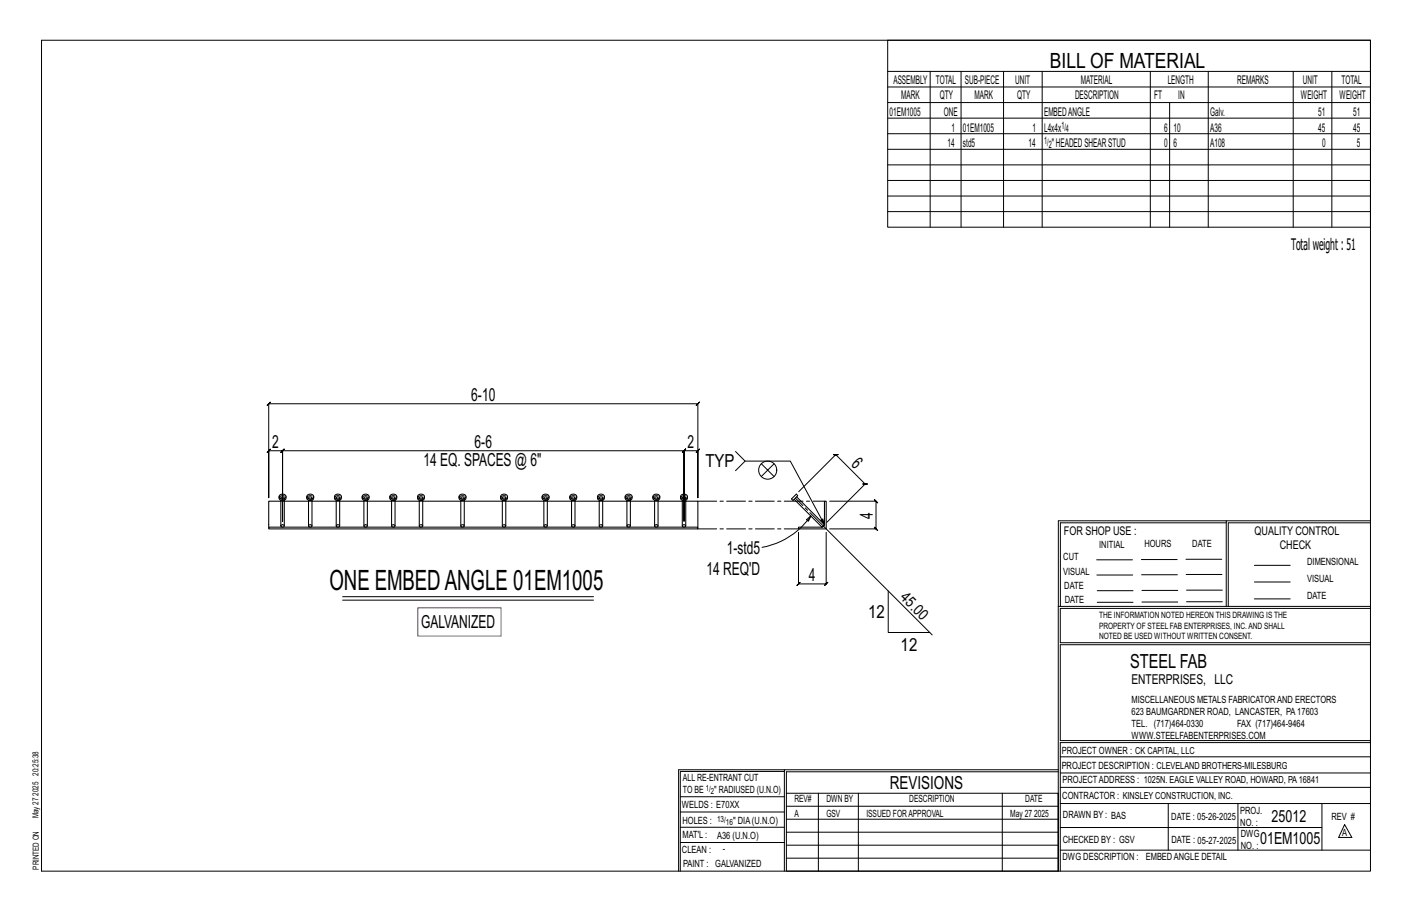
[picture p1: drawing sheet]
<svg xmlns="http://www.w3.org/2000/svg" width="432mm" height="279mm" viewBox="0 0 432 279" stroke-linecap="round" stroke-linejoin="round" font-family="sans-serif">
<g fill="none" stroke="#000" stroke-width=".31">
<path d="M12.7 12.3h406.4v254h-406.4zM271.5 12.3h147.6v57.2h-147.6zM271.5 21.8h147.6M271.5 26.6h147.6M271.5 31.4h147.6M271.5 36.1h147.6M284.5 21.8v47.7M293.9 21.8v47.7M306.9 21.8v47.7M318.7 21.8v47.7M351.8 21.8v47.7M357.7 31.4v38.1"/>
<path d="M369.5 21.8v47.7M395.5 21.8v47.7M407.3 21.8v47.7M271.5 40.9h147.6M271.5 45.6h147.6M271.5 50.4h147.6M271.5 55.2h147.6M271.5 59.9h147.6M271.5 64.7h147.6M82.7 122.9l-.5 .5h131.2l-.5 .5 1-1-.5 .5v28.8v-14.4l.5-.5-1 1 .5-.5h-4.2l.5-.5-1 1 .5-.5v21.5v-21.5l.5-.5-1 1 .5-.5h-122.8l.5-.5-1 1 .5-.5v21.5v-21.5l.5-.5-1 1 .5-.5h-4.2l.5-.5-1 1 .5-.5v14.4v-28.8l-.5 .5zM224.9 138l3 3h13.8l10.4 19.4-1.1-1.4 .6-.4 .5 1.8M227.9 141l-3 2.9"/>
<path d="M232.8 141.8l2 1.9 1.9-1.9M232.8 145.7l2-2 1.9 2M244.3 150.3l11.3-11.3h-.7h1.4h-.7l9 9h-.7h1.4h-.7l-11.7 11.6M246.6 158.9l1.4-1.2-.8 1.6zM248 157.7a23.2 23.2 0 0 1-15 9.6M253.7 153.2h14.2l-.5-.5 1 1-.5-.5v8.5l-.5-.5 1 1-.5-.5h-14.2M375 159.8h-50.7v25.6M375 159.2h-51.3l-.1 107.1M419.1 159.2h-44.1v26.2M419.1 159.8h-43.5v25.6M244.2 162.7v15.8l-.5 .5 1-1-.5 .5h8.5l-.5 .5 1-1-.5 .5v-15.8M251.8 160.8l33.3 33.3"/>
<path d="M335.4 171.1h10.9M335.4 175.8h11M349 171h11M349.1 175.7h11M362.7 171h10.9M362.7 175.6h11M383.6 172.8h11M383.6 177.9h11M104.8 182.4h76.7M104.8 183.5h76.7M271.6 180.6v12.7h12.7M323.7 185.4h95.4"/>
<path d="M335.5 184.1h11M335.5 180.6h11M349.2 184h11M349.2 180.5h11M362.9 180.4h10.9M362.9 184h10.9M383.6 183.1h11M419.1 186h-94.9v10.5h94.9M419.1 197.1h-94.9v29.3h94.9v.6h-94.9v39.3M239.9 235.8h-31.9v30.5M239.9 235.3h-32.4v31M323.6 235.3h-83.7v31"/>
<path d="M323.6 235.9h-83.1v6.6M324.2 236.3h94.9M324.2 231.4h94.9M208 252.9h31.9M208 257.5h31.9M208 243.6h31.9M208 248.2h31.9M240.5 242.5h83.1v23.8h-83.1zM240.5 258.4h83.1M240.5 254.4h83.1M240.5 250.4h83.1M240.5 246.5h83.1"/>
<path d="M250.3 242.5v23.8M262.5 242.5v23.8M306.5 242.5v23.8M324.2 253h80.1M324.2 245.6h94.9M324.2 259.9h94.9M324.2 240.7h94.9M357.3 245.6v14.3M378.6 245.6v14.3M404.3 245.6v14.3M411.2 252.1l2.2 3.9h-4zM240.5 262.3h83.1"/>
<circle cx="234.8" cy="143.7" r="2.77"/>
</g>
<path d="M127.8 185.8h25.4v8.6h-25.4z" fill="none" stroke="#f0f" stroke-width=".5"/>
<g fill="none" stroke="#000" stroke-width=".32">
<path d="M85.4 151.8a1.07 1.07 0 0 0 1 1.2 1.07 1.07 0 0 0 1.1-1.2M85.6 151.3a1.04 1.04 0 0 1 1.2-.3 1.04 1.04 0 0 1 .6 1 1.07 1.07 0 0 1-1.2 .5 1.07 1.07 0 0 1-.8-1zM85.9 153.2h-3.7v7.9M85.9 152.9v7.8M86.9 153.2h7.4M86.9 152.9v7.8M93.8 151.8a1.07 1.07 0 0 0 1.1 1.2 1.07 1.07 0 0 0 1-1.2M94.1 151.3a1.04 1.04 0 0 1 1.1-.3 1.04 1.04 0 0 1 .7 1 1.07 1.07 0 0 1-1.2 .5 1.07 1.07 0 0 1-.8-1zM94.3 152.9v7.9l.6 .3 .5-.3v-7.9M95.4 153.2h7.4M102.3 151.8a1.07 1.07 0 0 0 1 1.2 1.07 1.07 0 0 0 1.1-1.2M102.5 151.3a1.04 1.04 0 0 1 1.2-.3 1.04 1.04 0 0 1 .6 1 1.07 1.07 0 0 1-1.1 .5 1.07 1.07 0 0 1-.9-1z"/>
<path d="M102.8 152.9v7.9l.5 .3 .6-.3v-7.9M103.9 153.2h7.4M110.8 151.8a1.07 1.07 0 0 0 1 1.2 1.07 1.07 0 0 0 1.1-1.2M111 151.3a1.04 1.04 0 0 1 1.2-.3 1.04 1.04 0 0 1 .6 1 1.07 1.07 0 0 1-1.2 .5 1.07 1.07 0 0 1-.8-1zM111.3 152.9v7.9l.5 .3 .5-.3v-7.9M112.3 153.2h7.4M119.2 151.8a1.07 1.07 0 0 0 1.1 1.2 1.07 1.07 0 0 0 1-1.2M119.5 151.3a1.04 1.04 0 0 1 1.1-.3 1.04 1.04 0 0 1 .7 1 1.07 1.07 0 0 1-1.2 .5 1.07 1.07 0 0 1-.8-1zM119.7 152.9v7.9l.6 .3 .5-.3v-7.9M120.8 153.2h7.4M127.7 151.8a1.07 1.07 0 0 0 1 1.2 1.07 1.07 0 0 0 1.1-1.2M127.9 151.3a1.04 1.04 0 0 1 1.2-.3 1.04 1.04 0 0 1 .6 1 1.07 1.07 0 0 1-1.1 .5 1.07 1.07 0 0 1-.9-1z"/>
<path d="M128.2 152.9v7.9l.5 .3 .6-.3v-7.9M129.3 153.2h11.6M140.4 151.8a1.07 1.07 0 0 0 1 1.2 1.07 1.07 0 0 0 1.1-1.2M140.6 151.3a1.04 1.04 0 0 1 1.2-.3 1.04 1.04 0 0 1 .6 1 1.07 1.07 0 0 1-1.1 .5 1.07 1.07 0 0 1-.9-1zM140.9 152.9v7.9l.5 .3 .6-.3v-7.9M142 153.2h11.6M153.1 151.8a1.07 1.07 0 0 0 1 1.2 1.07 1.07 0 0 0 1.1-1.2M153.3 151.3a1.04 1.04 0 0 1 1.2-.3 1.04 1.04 0 0 1 .6 1 1.07 1.07 0 0 1-1.1 .5 1.07 1.07 0 0 1-.9-1zM153.6 152.9v7.9l.5 .3 .6-.3v-7.9M154.7 153.2h11.6M165.8 151.8a1.07 1.07 0 0 0 1 1.2 1.07 1.07 0 0 0 1.1-1.2M166 151.3a1.04 1.04 0 0 1 1.2-.3 1.04 1.04 0 0 1 .6 1 1.07 1.07 0 0 1-1.1 .5 1.07 1.07 0 0 1-.9-1z"/>
<path d="M166.3 152.9v7.9l.5 .3 .6-.3v-7.9M167.4 153.2h7.4M174.3 151.8a1.07 1.07 0 0 0 1 1.2 1.07 1.07 0 0 0 1.1-1.2M174.5 151.3a1.04 1.04 0 0 1 1.2-.3 1.04 1.04 0 0 1 .6 1 1.07 1.07 0 0 1-1.2 .5 1.07 1.07 0 0 1-.8-1zM174.8 152.9v7.9l.5 .3 .5-.3v-7.9M175.8 153.2h7.4M182.7 151.8a1.07 1.07 0 0 0 1.1 1.2 1.07 1.07 0 0 0 1-1.2M183 151.3a1.04 1.04 0 0 1 1.1-.3 1.04 1.04 0 0 1 .7 1 1.07 1.07 0 0 1-1.2 .5 1.07 1.07 0 0 1-.8-1zM183.2 152.9v7.9l.6 .3 .5-.3v-7.9M184.3 153.2h7.4M191.2 151.8a1.07 1.07 0 0 0 1 1.2 1.07 1.07 0 0 0 1.1-1.2M191.4 151.3a1.04 1.04 0 0 1 1.2-.3 1.04 1.04 0 0 1 .6 1 1.07 1.07 0 0 1-1.1 .5 1.07 1.07 0 0 1-.9-1z"/>
<path d="M191.7 152.9v7.9l.5 .3 .6-.3v-7.9M192.8 153.2h7.4M199.7 151.8a1.07 1.07 0 0 0 1 1.2 1.07 1.07 0 0 0 1.1-1.2M199.9 151.3a1.04 1.04 0 0 1 1.2-.3 1.04 1.04 0 0 1 .6 1 1.07 1.07 0 0 1-1.2 .5 1.07 1.07 0 0 1-.8-1zM200.2 152.9v7.9l.5 .3 .5-.3v-7.9M201.2 153.2h7.4M208.1 151.8a1.07 1.07 0 0 0 1.1 1.2 1.07 1.07 0 0 0 1-1.2M208.4 151.3a1.04 1.04 0 0 1 1.1-.3 1.04 1.04 0 0 1 .7 1 1.07 1.07 0 0 1-1.2 .5 1.07 1.07 0 0 1-.8-1zM208.6 152.9v7.9l.6 .3 .5-.3v-7.9M209.7 153.2h3.7v7.9M242 152.5l1.5-1.4 .5 .4-1.5 1.5zM243.6 151.9l8.5 8.5-.7 .7-8.5-8.5"/>
<path d="M82.2 161.1h131.2v.6h-131.2zM244.2 161.1h7.1a.79 .79 0 0 0 .8-.7v-7.2h.6v8.5h-8.5z"/>
</g>
<g fill="none" stroke="#000" stroke-width=".31" stroke-dasharray="2 1.4">
<path d="M85.4 152.3a1.12 1.12 0 0 1 1-.8 1.12 1.12 0 0 1 1.1 .8M86.9 153.2h-1M86.9 152.3l-.5 .3-.5-.3M86.9 152.9v-.8l-.5-.2-.4 .2-.1 .8M93.8 152.3a1.12 1.12 0 0 1 1.1-.8 1.12 1.12 0 0 1 1 .8M95.4 153.2h-1.1M95.4 152.3l-.5 .3-.6-.3M95.4 152.9l-.1-.8-.4-.2-.5 .2-.1 .8M102.3 152.3a1.12 1.12 0 0 1 1-.8 1.12 1.12 0 0 1 1.1 .8M103.9 153.2h-1.1M103.9 152.3l-.6 .3-.5-.3M103.9 152.9l-.1-.8-.5-.2-.4 .2-.1 .8"/>
<path d="M110.8 152.3a1.12 1.12 0 0 1 1-.8 1.12 1.12 0 0 1 1.1 .8M112.3 153.2h-1M112.3 152.3l-.5 .3-.5-.3M112.3 152.9v-.8l-.5-.2-.4 .2-.1 .8M119.2 152.3a1.12 1.12 0 0 1 1.1-.8 1.12 1.12 0 0 1 1 .8M120.8 153.2h-1.1M120.8 152.3l-.5 .3-.6-.3M120.8 152.9l-.1-.8-.4-.2-.5 .2-.1 .8M127.7 152.3a1.12 1.12 0 0 1 1-.8 1.12 1.12 0 0 1 1.1 .8M129.3 153.2h-1.1M129.3 152.3l-.6 .3-.5-.3M129.3 152.9l-.1-.8-.5-.2-.4 .2-.1 .8"/>
<path d="M140.4 152.3a1.12 1.12 0 0 1 1-.8 1.12 1.12 0 0 1 1.1 .8M142 153.2h-1.1M142 152.3l-.6 .3-.5-.3M142 152.9l-.1-.8-.5-.2-.4 .2-.1 .8M153.1 152.3a1.12 1.12 0 0 1 1-.8 1.12 1.12 0 0 1 1.1 .8M154.7 153.2h-1.1M154.7 152.3l-.6 .3-.5-.3M154.7 152.9l-.1-.8-.5-.2-.4 .2-.1 .8M165.8 152.3a1.12 1.12 0 0 1 1-.8 1.12 1.12 0 0 1 1.1 .8M167.4 153.2h-1.1M167.4 152.3l-.6 .3-.5-.3M167.4 152.9l-.1-.8-.5-.2-.4 .2-.1 .8"/>
<path d="M174.3 152.3a1.12 1.12 0 0 1 1-.8 1.12 1.12 0 0 1 1.1 .8M175.8 153.2h-1M175.8 152.3l-.5 .3-.5-.3M175.8 152.9v-.8l-.5-.2-.4 .2-.1 .8M182.7 152.3a1.12 1.12 0 0 1 1.1-.8 1.12 1.12 0 0 1 1 .8M184.3 153.2h-1.1M184.3 152.3l-.5 .3-.6-.3M184.3 152.9l-.1-.8-.4-.2-.5 .2-.1 .8M191.2 152.3a1.12 1.12 0 0 1 1-.8 1.12 1.12 0 0 1 1.1 .8M192.8 153.2h-1.1M192.8 152.3l-.6 .3-.5-.3M192.8 152.9l-.1-.8-.5-.2-.4 .2-.1 .8"/>
<path d="M199.7 152.3a1.12 1.12 0 0 1 1-.8 1.12 1.12 0 0 1 1.1 .8M201.2 153.2h-1M201.2 152.3l-.5 .3-.5-.3M201.2 152.9v-.8l-.5-.2-.4 .2-.1 .8M208.1 152.3a1.12 1.12 0 0 1 1.1-.8 1.12 1.12 0 0 1 1 .8M209.7 153.2h-1.1M209.7 152.3l-.5 .3-.6-.3M209.7 152.9l-.1-.8-.4-.2-.5 .2-.1 .8M85.9 160.7l.1 .3M86 161l.7 .1 .2-.4M86.4 160.4l-.5 .4M86.9 160.8l-.5-.4"/>
<path d="M94.9 160.4l-.6 .4M95.4 160.8l-.5-.4M103.1 160.4l-.3 .4M103.9 160.8l-.3-.4h-.5M111.8 160.4l-.5 .4M112.3 160.8l-.5-.4M120.3 160.4l-.6 .4M120.8 160.8l-.5-.4M129 160.4h-.5l-.3 .4M129.3 160.8l-.3-.4M141.7 160.4h-.5l-.3 .4M142 160.8l-.3-.4"/>
<path d="M154.4 160.4h-.5l-.3 .4M154.7 160.8l-.3-.4M166.8 160.4l-.5 .4M167.4 160.8l-.6-.4M175.6 160.4h-.6l-.2 .4M175.8 160.8l-.2-.4M184 160.4h-.5l-.3 .4M184.3 160.8l-.3-.4M192 160.4l-.3 .4M192.8 160.8l-.3-.4h-.5M200.7 160.4l-.5 .4M201.2 160.8l-.5-.4"/>
<path d="M209.2 160.4l-.6 .4M209.7 160.8l-.5-.4M251.4 161.1h.1M252.1 160.4h.1"/>
</g>
<path d="M213.4 153.2h38.7M213.4 161.7h30.8M251.8 160.8l-8.6-8.5" fill="none" stroke="#000" stroke-width=".31" stroke-dasharray="5.8 1 1 1"/>
<text font-size="8.6" x="100.7" y="180.4">ONE EMBEDANGLE 01EM1005</text>
<text font-size="6.4" x="321.1" y="20.7">BILL OF MATERIAL</text>
<text font-size="5.9" x="345.6" y="204.1">STEEL FAB</text>
<g font-size="5.5">
<text x="144.1" y="122.4">6-10</text>
<text x="83.3" y="136.8">2</text>
<text x="145.1" y="136.8">6-6</text>
<text x="210.3" y="136.8">2</text>
<text x="129.5" y="142.3">14 EQ. SPACES @ 6&quot;</text>
<text x="215.7" y="142.7">TYP</text>
<text x="260.1" y="142.1" transform="rotate(45 260.1 142.1)">6</text>
<text x="266.9" y="158.6" transform="rotate(-90 266.9 158.6)">4</text>
<text x="222.3" y="169.2">1-std5</text>
<text x="216" y="175.8">14 REQ'D</text>
<text x="247.4" y="177.5">4</text>
<text x="128.8" y="191.9">GALVANIZED</text>
<text x="265.4" y="188.8">12</text>
<text x="275.4" y="198.9">12</text>
<text x="272.2" y="241.1">REVISIONS</text>
</g>
<g font-size="5.1">
<text x="388.9" y="251.3">25012</text>
<text x="385.3" y="258.1">01EM1005</text>
</g>
<text font-size="4.9" x="394.8" y="76.4">Totalweight : 51</text>
<text font-size="4.7" x="275.1" y="182.9" transform="rotate(45 275.1 182.9)">45.0</text>
<text font-size="4.2" x="346" y="209.1">ENTERPRISES, LLC</text>
<g font-size="3.7">
<text x="273.2" y="25.6">ASSEMBLY</text>
<text x="286.2" y="25.6">TOTAL</text>
<text x="295.1" y="25.6">SUB-PIECE</text>
<text x="310.4" y="25.6">UNIT</text>
<text x="330.5" y="25.6">MATERIAL</text>
<text x="357.1" y="25.6">LENGTH</text>
<text x="378.3" y="25.6">REMARKS</text>
<text x="398.4" y="25.6">UNIT</text>
<text x="410.2" y="25.6">TOTAL</text>
<text x="272.1" y="35.5">01EM1005</text>
<text x="275.6" y="30.4">MARK</text>
<text x="287.4" y="30.4">QTY</text>
<text x="288.6" y="35.5">ONE</text>
<text x="298" y="30.4">MARK</text>
<text x="311" y="30.4">QTY</text>
<text x="319.3" y="35.5">EMBEDANGLE</text>
<text x="328.7" y="30.4">DESCRIPTION</text>
<text x="353" y="30.4">FT</text>
<text x="360.3" y="30.4">IN</text>
<text x="370.1" y="35.5">Galv.</text>
<text x="397.8" y="30.4">WEIGHT</text>
<text x="403.2" y="35.5">51</text>
<text x="409.6" y="30.4">WEIGHT</text>
<text x="413.8" y="35.5">51</text>
<text x="290.9" y="40.2">1</text>
<text x="294.5" y="40.2">01EM1005</text>
<text x="315.8" y="40.2">1</text>
<text x="319.3" y="40.2">L4x4x</text>
<text x="356" y="40.2">6</text>
<text x="358.9" y="40.2">10</text>
<text x="370.1" y="40.2">A36</text>
<text x="403.2" y="40.2">45</text>
<text x="413.8" y="40.2">45</text>
<text x="289.8" y="45">14</text>
<text x="294.5" y="45">std5</text>
<text x="314.6" y="45">14</text>
<text x="321.6" y="45">&quot;HEADEDSHEARSTUD</text>
<text x="356" y="45">0</text>
<text x="358.9" y="45">6</text>
<text x="370.1" y="45">A108</text>
<text x="404.3" y="45">0</text>
<text x="415" y="45">5</text>
<text x="325.3" y="163.4">FOR SHOP USE :</text>
<text x="383.7" y="163.4">QUALITY CONTROL</text>
<text x="391.4" y="167.8">CHECK</text>
</g>
<g font-size="3.1">
<text x="324.6" y="39.4">1/</text>
<text x="326" y="40.5">4</text>
<text x="319.3" y="44.1">1/</text>
<text x="320.7" y="45.3">2</text>
<text x="336.2" y="167.4">INITIAL</text>
<text x="350" y="167.1">HOURS</text>
<text x="364.6" y="167.2">DATE</text>
<text x="325.2" y="171.3">CUT</text>
<text x="399.8" y="172.8">DIMENSIONAL</text>
<text x="325.1" y="175.8">VISUAL</text>
<text x="399.8" y="177.9">VISUAL</text>
<text x="325.5" y="180">DATE</text>
<text x="325.7" y="184.4">DATE</text>
<text x="399.8" y="183.1">DATE</text>
<text x="346" y="215">MISCELLANEOUS METALS FABRICATORAND ERECTORS</text>
<text x="346" y="218.6">623 BAUMGARDNER ROAD, LANCASTER, PA17603</text>
<text x="346" y="225.8">WWW.STEELFABENTERPRISES.COM</text>
<text x="346" y="222.2">TEL. (717)464-0330</text>
<text x="378.3" y="222.2">FAX (717)464-9464</text>
<text x="324.7" y="230.5">PROJECT OWNER : CK CAPITAL, LLC</text>
<text x="208.8" y="238.8">ALL RE-ENTRANT CUT</text>
<text x="324.7" y="235.1">PROJECT DESCRIPTION : CLEVELAND BROTHERS-MILESBURG</text>
<text x="324.9" y="239.5">PROJECTADDRESS : 1025N. EAGLE VALLEY ROAD, HOWARD, PA16841</text>
<text x="208.8" y="242.5">TO BE</text>
<text x="218.4" y="242.5">&quot; RADIUSED (U.N.O)</text>
<text x="242.9" y="245.3">REV#</text>
<text x="252.7" y="245.3">DWN BY</text>
<text x="278.1" y="245.3">DESCRIPTION</text>
<text x="313.5" y="245.3">DATE</text>
<text x="324.9" y="244.2">CONTRACTOR : KINSLEY CONSTRUCTION, INC.</text>
<text x="208.5" y="247">WELDS : E70XX</text>
<text x="208.7" y="251.7">HOLES :</text>
<text x="224.2" y="251.8">&quot; DIA(U.N.O)</text>
<text x="242.9" y="249.9">A</text>
<text x="252.7" y="249.9">GSV</text>
<text x="264.9" y="249.9">ISSUED FORAPPROVAL</text>
<text x="309" y="249.9">May 27</text>
<text x="316.2" y="249.9">2025</text>
<text x="325.1" y="250">DRAWN BY : BAS</text>
<text x="358.2" y="250.5">DATE : 05-26-2025</text>
<text x="379.3" y="248.9">PROJ.</text>
<text x="407.2" y="250.5">REV #</text>
<text x="208.7" y="256.3">MAT'L :</text>
<text x="219.3" y="256.4">A36 (U.N.O)</text>
<text x="325" y="257.6">CHECKED BY : GSV</text>
<text x="358.3" y="257.7">DATE : 05-27-2025</text>
<text x="379.3" y="252.5">NO. :</text>
<text x="379.5" y="255.9">DWG</text>
<text x="410.5" y="255.5">A</text>
<text x="208.6" y="260.7">CLEAN :</text>
<text x="221.1" y="260.6">-</text>
<text x="324.9" y="262.9">DWG DESCRIPTION :</text>
<text x="350.4" y="263">EMBEDANGLE DETAIL</text>
<text x="379.5" y="259.5">NO. :</text>
<text x="208.9" y="265">PAINT : GALVANIZED</text>
</g>
<g font-size="2.7">
<text x="336.1" y="189">THE INFORMATION NOTED HEREON THIS DRAWING IS THE</text>
<text x="336.1" y="195.4">NOTED BE USED WITHOUT WRITTEN CONSENT.</text>
<text x="336.1" y="192.2">PROPERTY OF STEEL FAB ENTERPRISES, INC.AND SHALL</text>
</g>
<g font-size="2.6">
<text x="215.9" y="241.8">1/</text>
<text x="217.4" y="242.7">2</text>
<text x="219.3" y="251.1">13/</text>
<text x="222" y="252.1">16</text>
</g>
<g font-size="2.5">
<text x="11.7" y="237.1" transform="rotate(-90 11.7 237.1)">20:25:38</text>
<text x="11.8" y="243.3" transform="rotate(-90 11.8 243.3)">2025</text>
<text x="11.8" y="250.1" transform="rotate(-90 11.8 250.1)">May 27</text>
<text x="11.9" y="265.8" transform="rotate(-90 11.9 265.8)">PRINTED ON</text>
</g>
</svg>
